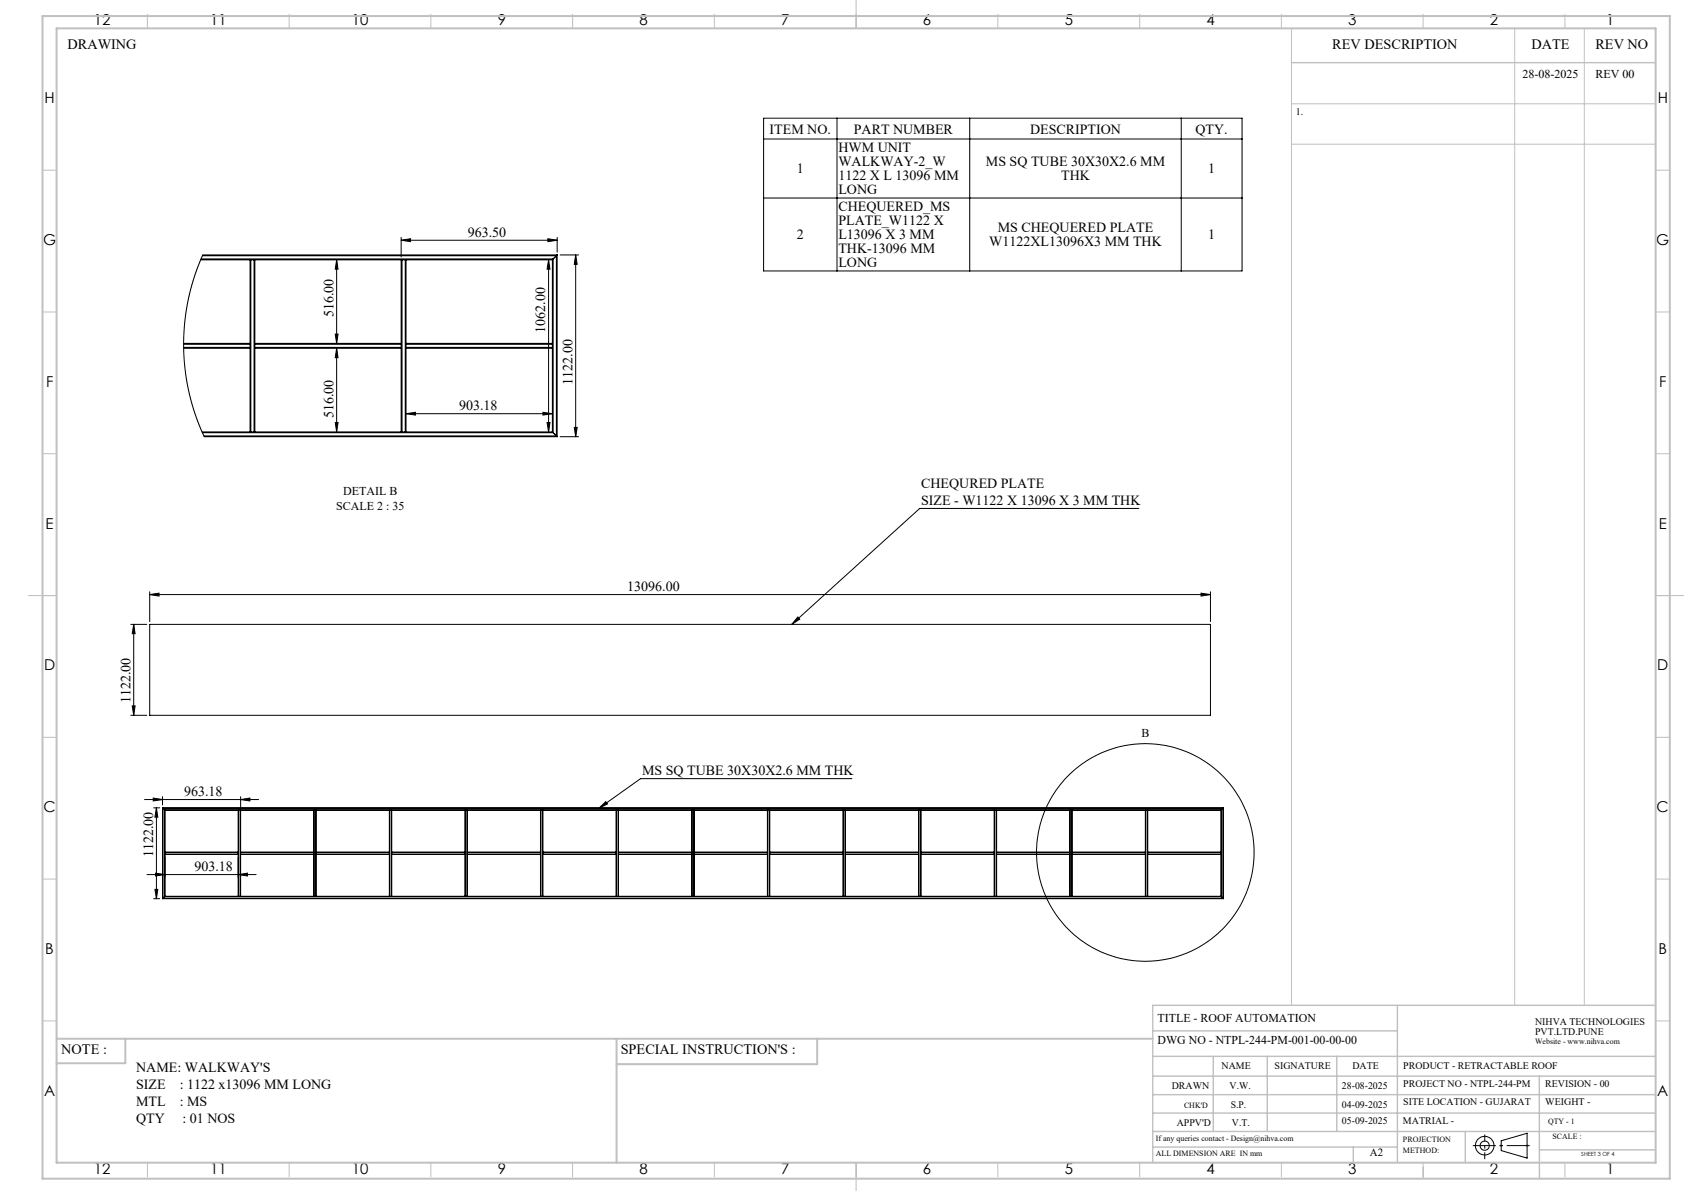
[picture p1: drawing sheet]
<svg xmlns="http://www.w3.org/2000/svg" width="594mm" height="420mm" viewBox="0 0 594 420" stroke-linecap="round" stroke-linejoin="round" font-family="sans-serif">
<g fill="none" stroke="#000" stroke-width=".35">
<path d="M269.3 41.7h168.8v53.8h-168.8zM269.3 49h168.8M295.2 41.7v53.8M342.1 41.7v53.8M416.7 41.7v53.8M269.3 69.8h168.8M70.8 91.6h17.4M70.9 91.3h124.2M71.4 90.2h124.9M88.2 91.6h.3M88.2 91.6v29.5M88.5 91.6h1.1"/>
<path d="M88.5 91.6v60.7M89.6 91.6h.3M89.6 91.6v60.7M89.9 91.6v29.5M89.9 91.6h51.6M118.7 91.6l.5 3.3h-.9zM118.7 91.6v29.5M141.5 91.6h.3M141.5 84.7l3.3-.5v1zM141.5 83.7v6.9M141.5 91.6v29.5M141.5 84.7h55"/>
<path d="M141.8 91.6v60.7M141.8 91.6h1.1M142.9 91.6h.3M142.9 91.6v60.7M143.2 91.6v29.5M143.2 91.6h51.6M193.3 84.2l3.2 .5-3.2 .5zM193.5 91.6l.5 3.3h-1zM193.5 91.6v60.7M194.8 91.6v29.5M195.1 91.3l-.3 .3M195.1 91.3v61.3"/>
<path d="M196.3 90.2l-1.2 1.1M196.3 90.2v63.5M196.5 83.7v5.2M196.5 89.9h-125l-2.7 7-2.2 7.9-1.3 7.8-.5 7.2 .3 9.1 1.3 8.1 2.5 9.3 3.1 7.7h124.5M196.5 89.9l-.2 .3M196.5 89.9v64.1M197.6 89.9h6.5M203.1 89.9l.5 3.3h-1zM203.1 89.9v64.1M118.3 117.8h.9l-.5 3.3zM64.8 122.5h23.4M64.8 121.4h23.4"/>
<path d="M64.8 122.8h23.4M64.8 121.1h23.4M88.2 122.5v.3M88.2 121.1v.3M88.2 121.4v1.1M88.2 122.8v29.5M89.9 121.1v.3M89.9 122.5v.3M89.9 122.5h51.6M89.9 121.4h51.6M89.9 122.8h51.6M89.9 121.1h51.6"/>
<path d="M89.9 121.4v1.1M89.9 122.8v29.5M118.7 122.8l.5 3.3h-.9zM118.7 122.8v29.5M141.5 121.1v.3M141.5 122.5v.3M141.5 121.4v1.1M141.5 122.8v29.5M143.2 121.1v.3M143.2 122.5v.3M143.2 122.5h51.6M143.2 121.4h51.6"/>
<path d="M143.2 122.8h51.6M143.2 121.1h51.6M143.2 121.4v1.1M143.2 122.8v29.5M194.8 121.1v.3M194.8 122.5v.3M194.8 121.4v1.1M194.8 122.8v29.5M71.3 152.3h16.9M71.4 152.6h123.7M71.9 153.7h124.4M88.2 152.3h.3"/>
<path d="M88.5 152.3h1.1M89.6 152.3h.3M89.9 152.3h51.6M118.3 149h.9l-.5 3.3zM141.5 152.3h.3M141.8 152.3h1.1M142.9 152.3h.3M143.2 152.3h51.6M143.2 145.9l3.3-.5v1zM143.2 145.9h51.6M191.5 145.4l3.3 .5-3.3 .5zM193 149h1l-.5 3.3z"/>
<path d="M194.8 152.3l.3 .3M195.1 152.6l1.2 1.1M196.3 153.7l.2 .3M197.6 154h6.5M202.6 150.7h1l-.5 3.3zM401.7 179.3h-77.3l-45.1 40.9M52.8 209.7l3.3-.5v1zM52.8 208.7v10.5M52.8 209.7h374.2M281.4 217.6l.7 .8-2.8 1.8zM423.7 209.2l3.3 .5-3.3 .5zM427 208.7v10.5"/>
<path d="M46.1 220.2h5.7M47.2 220.2l.5 3.3h-1.1zM47.2 220.2v32.1M52.8 220.2h374.2v32.1h-374.2zM46.1 252.3h5.7M46.6 248.9h1.1l-.5 3.4zM300.5 274.6h-74.5l-14.7 10.4M51 282h40.2M54 281.4l3.3 .6-3.3 .5zM54.2 284.9h2.1M55.2 284.9l.5 3.3h-1.1zM55.2 284.9v32"/>
<path d="M57.3 284.9l.2 .1M57.3 284.9h374.2M57.3 284.9v32M57.3 280.9v3M57.5 285h373.9M57.5 285l.6 .6M57.5 285v31.8M58.1 285.6l.1 .1M58.1 285.6h372.7M58.1 285.6v30.6M58.2 285.7v14.8M58.2 285.7h25.8"/>
<path d="M84 285.7h.1M84 285.7v14.8M84.1 285.7h.6M84.1 285.7v30.4M84.7 285.7h.2M84.7 285.7v30.4M84.9 285.7v14.8M84.9 285.7h25.8M84.9 282l3.3-.6v1.1zM84.9 280.9v3.8M110.7 285.7h.1M110.7 285.7v14.8"/>
<path d="M110.8 285.7h.6M110.8 285.7v30.4M111.4 285.7h.1M111.4 285.7v30.4M111.5 285.7v14.8M111.5 285.7h25.8M137.3 285.7h.2M137.3 285.7v14.8M137.5 285.7h.5M137.5 285.7v30.4M138 285.7h.2M138 285.7v30.4"/>
<path d="M138.2 285.7v14.8M138.2 285.7h25.8M164 285.7h.1M164 285.7v14.8M164.1 285.7h.6M164.1 285.7v30.4M164.7 285.7h.2M164.7 285.7v30.4M164.9 285.7v14.8M164.9 285.7h25.7M190.6 285.7h.2M190.6 285.7v14.8"/>
<path d="M190.8 285.7h.5M190.8 285.7v30.4M191.3 285.7h.2M191.3 285.7v30.4M191.5 285.7v14.8M191.5 285.7h25.8M211.3 285l2.4-2.3 .6 .8zM217.3 285.7h.2M217.3 285.7v14.8M217.5 285.7h.5M217.5 285.7v30.4M218 285.7h.2"/>
<path d="M218 285.7v30.4M218.2 285.7v14.8M218.2 285.7h25.8M244 285.7h.2M244 285.7v14.8M244.2 285.7h.5M244.2 285.7v30.4M244.7 285.7h.2M244.7 285.7v30.4M244.9 285.7v14.8M244.9 285.7h25.8M270.7 285.7h.1"/>
<path d="M270.7 285.7v14.8M270.8 285.7h.6M270.8 285.7v30.4M271.4 285.7h.1M271.4 285.7v30.4M271.5 285.7v14.8M271.5 285.7h25.9M297.4 285.7h.1M297.4 285.7v14.8M297.5 285.7h.6M297.5 285.7v30.4M298.1 285.7h.1"/>
<path d="M298.1 285.7v30.4M298.2 285.7v14.8M298.2 285.7h25.8M324 285.7h.2M324 285.7v14.8M324.2 285.7h.5M324.2 285.7v30.4M324.7 285.7h.2M324.7 285.7v30.4M324.9 285.7v14.8M324.9 285.7h25.8M350.7 285.7h.1"/>
<path d="M350.7 285.7v14.8M350.8 285.7h.6M350.8 285.7v30.4M351.4 285.7h.1M351.4 285.7v30.4M351.5 285.7v14.8M351.5 285.7h25.8M377.3 285.7h.2M377.3 285.7v14.8M377.5 285.7h.5M377.5 285.7v30.4M378 285.7h.2"/>
<path d="M378 285.7v30.4M378.2 285.7v14.8M378.2 285.7h25.8M404 285.7h.1M404 285.7v14.8M404.1 285.7v30.4M404.1 285.7h.6M404.7 285.7h.1M404.7 285.7v30.4M404.8 285.7v14.8M404.8 285.7h25.9M430.7 285.7v14.8"/>
<path d="M430.8 285.6l-.1 .1M430.8 285.6v30.6M431.4 285l-.6 .6M431.4 285v31.8M431.5 284.9l-.1 .1M431.5 284.9v32M51.9 308.4h38.4M54.2 316.9h2.1M54.6 313.6h1.1l-.5 3.3zM54.9 307.9l3.3 .5-3.3 .5zM57.3 316.9h374.2M57.5 316.8l-.2 .1"/>
<path d="M57.5 316.8h373.9M58.1 316.2l-.6 .6M58.1 316.2h372.7M58.2 300.5v.1M58.2 301.2v.1M58.2 316.1l-.1 .1M58.2 301.2h25.8M58.2 300.6v.6M58.2 301.3v14.8M58.2 300.6h25.8M58.2 300.5h25.8M58.2 301.3h25.8"/>
<path d="M58.2 316.1h25.8M84 300.5v.1M84 301.2v.1M84 316.1h.1M84 308.4l3.3-.5v1zM84 300.6v.6M84 301.3v14.8M84.1 316.1h.6M84.7 316.1h.2M84.9 301.2v.1M84.9 300.5v.1M84.9 301.2h25.8"/>
<path d="M84.9 300.6h25.8M84.9 300.5h25.8M84.9 301.3h25.8M84.9 300.6v.6M84.9 301.3v14.8M84.9 316.1h25.8M110.7 301.2v.1M110.7 300.5v.1M110.7 316.1h.1M110.7 300.6v.6M110.7 301.3v14.8M110.8 316.1h.6"/>
<path d="M111.4 316.1h.1M111.5 301.2v.1M111.5 300.5v.1M111.5 301.2h25.8M111.5 300.6h25.8M111.5 300.5h25.8M111.5 301.3h25.8M111.5 300.6v.6M111.5 301.3v14.8M111.5 316.1h25.8M137.3 301.2v.1M137.3 300.5v.1"/>
<path d="M137.3 316.1h.2M137.3 300.6v.6M137.3 301.3v14.8M137.5 316.1h.5M138 316.1h.2M138.2 300.5v.1M138.2 301.2v.1M138.2 301.2h25.8M138.2 300.6h25.8M138.2 300.5h25.8M138.2 301.3h25.8M138.2 300.6v.6"/>
<path d="M138.2 301.3v14.8M138.2 316.1h25.8M164 300.5v.1M164 301.2v.1M164 316.1h.1M164 300.6v.6M164 301.3v14.8M164.1 316.1h.6M164.7 316.1h.2M164.9 301.2v.1M164.9 300.5v.1M164.9 301.2h25.7"/>
<path d="M164.9 300.6h25.7M164.9 300.5h25.7M164.9 301.3h25.7M164.9 300.6v.6M164.9 301.3v14.8M164.9 316.1h25.7M190.6 301.2v.1M190.6 300.5v.1M190.6 316.1h.2M190.6 300.6v.6M190.6 301.3v14.8M190.8 316.1h.5"/>
<path d="M191.3 316.1h.2M191.5 301.2v.1M191.5 300.5v.1M191.5 301.2h25.8M191.5 300.6h25.8M191.5 300.5h25.8M191.5 301.3h25.8M191.5 300.6v.6M191.5 301.3v14.8M191.5 316.1h25.8M217.3 301.2v.1M217.3 300.5v.1"/>
<path d="M217.3 316.1h.2M217.3 300.6v.6M217.3 301.3v14.8M217.5 316.1h.5M218 316.1h.2M218.2 301.2v.1M218.2 300.5v.1M218.2 301.2h25.8M218.2 300.6h25.8M218.2 300.5h25.8M218.2 301.3h25.8M218.2 300.6v.6"/>
<path d="M218.2 301.3v14.8M218.2 316.1h25.8M244 301.2v.1M244 300.5v.1M244 316.1h.2M244 300.6v.6M244 301.3v14.8M244.2 316.1h.5M244.7 316.1h.2M244.9 300.5v.1M244.9 301.2v.1M244.9 301.2h25.8"/>
<path d="M244.9 300.6h25.8M244.9 300.5h25.8M244.9 301.3h25.8M244.9 300.6v.6M244.9 301.3v14.8M244.9 316.1h25.8M270.7 300.5v.1M270.7 301.2v.1M270.7 316.1h.1M270.7 300.6v.6M270.7 301.3v14.8M270.8 316.1h.6"/>
<path d="M271.4 316.1h.1M271.5 300.5v.1M271.5 301.2v.1M271.5 301.2h25.9M271.5 300.6h25.9M271.5 300.5h25.9M271.5 301.3h25.9M271.5 300.6v.6M271.5 301.3v14.8M271.5 316.1h25.9M297.4 300.5v.1M297.4 301.2v.1"/>
<path d="M297.4 316.1h.1M297.4 300.6v.6M297.4 301.3v14.8M297.5 316.1h.6M298.1 316.1h.1M298.2 301.2v.1M298.2 300.5v.1M298.2 301.2h25.8M298.2 300.6h25.8M298.2 300.5h25.8M298.2 301.3h25.8M298.2 300.6v.6"/>
<path d="M298.2 301.3v14.8M298.2 316.1h25.8M324 301.2v.1M324 300.5v.1M324 316.1h.2M324 300.6v.6M324 301.3v14.8M324.2 316.1h.5M324.7 316.1h.2M324.9 301.2v.1M324.9 300.5v.1M324.9 301.2h25.8"/>
<path d="M324.9 300.6h25.8M324.9 300.5h25.8M324.9 301.3h25.8M324.9 300.6v.6M324.9 301.3v14.8M324.9 316.1h25.8M350.7 301.2v.1M350.7 300.5v.1M350.7 316.1h.1M350.7 300.6v.6M350.7 301.3v14.8M350.8 316.1h.6"/>
<path d="M351.4 316.1h.1M351.5 301.2v.1M351.5 300.5v.1M351.5 301.2h25.8M351.5 300.6h25.8M351.5 300.5h25.8M351.5 301.3h25.8M351.5 300.6v.6M351.5 301.3v14.8M351.5 316.1h25.8M377.3 301.2v.1M377.3 300.5v.1"/>
<path d="M377.3 316.1h.2M377.3 300.6v.6M377.3 301.3v14.8M377.5 316.1h.5M378 316.1h.2M378.2 300.5v.1M378.2 301.2v.1M378.2 301.2h25.8M378.2 300.6h25.8M378.2 300.5h25.8M378.2 301.3h25.8M378.2 300.6v.6"/>
<path d="M378.2 301.3v14.8M378.2 316.1h25.8M404 300.5v.1M404 301.2v.1M404 316.1h.1M404 300.6v.6M404 301.3v14.8M404.1 316.1h.6M404.7 316.1h.1M404.8 300.5v.1M404.8 301.2v.1M404.8 301.2h25.9"/>
<path d="M404.8 300.6h25.9M404.8 300.5h25.9M404.8 301.3h25.9M404.8 300.6v.6M404.8 301.3v14.8M404.8 316.1h25.9M430.7 300.5v.1M430.7 301.2v.1M430.7 316.1l.1 .1M430.7 300.6v.6M430.7 301.3v14.8M430.8 316.2l.6 .6"/>
<path d="M431.4 316.8l.1 .1M529.5 402.3l9.2-2.7v8.8l-9.2-2.7z"/>
<circle cx="404" cy="300.6" r="38.4"/>
<circle cx="523.7" cy="404" r="1.62"/>
<circle cx="523.7" cy="404" r="3.3"/>
</g>
<g fill="none" stroke="#c0c0c0" stroke-width=".35">
<path d="M52 5v5M102 5v5M152 5v5M202 5v5M252 5v5M302 0v10M352 5v5M402 5v5M452 5v5M455.5 10v344.5M502 5v5M534.3 10v344.5"/>
<path d="M552 5v5M558.8 10v344.5M455.5 36.6h128.5M455.5 50.9h128.5M15 60h5M584 60h5M15 110h5M584 110h5M15 160h5M584 160h5M10 210h10M584 210h10"/>
<path d="M15 260h5M584 260h5M15 310h5M584 310h5M15 360h5M584 360h5M52 410v5M102 410v5M152 410v5M202 410v5M252 410v5M302 410v10"/>
<path d="M352 410v5M402 410v5M452 410v5M502 410v5M502 411.6v4.1M529 404h1M529.2 403.7l.7 .7M529.5 403.5v1M529.9 403.7l-.7 .7M538.1 404h1.1M538.3 403.7l.7 .7M538.7 403.5v1"/>
<path d="M539 403.7l-.7 .7M552 410v5"/>
</g>
<path d="M519.5 404h20.1" fill="none" stroke="#000" stroke-width=".35" stroke-dasharray="15.2 1.3 1.3 1.3" stroke-dashoffset="7.1" stroke-linecap="butt"/>
<path d="M523.7 408.8v-8.7" fill="none" stroke="#000" stroke-width=".35" stroke-dasharray="15.2 1.3 1.3 1.3" stroke-dashoffset="12.8" stroke-linecap="butt"/>
<g fill="none" stroke="#c0c0c0" stroke-width=".5">
<path d="M455.5 22.1h128.5M492.9 354.5v55.5M584 354.5h-177.4v55.5M406.6 372.5h177.4M406.6 379.5h177.4M406.6 363.5h86.3M428 372.5v26.5M447 372.5v26.5M471.5 372.5v26.5M543 379.5v36.2M406.6 392.5h177.4M406.6 386h177.4"/>
<path d="M406.6 399h177.4M516.9 399v11M406.6 404.5h86.3M477.3 404.5v5.5M543 405.5h41"/>
</g>
<path d="M15 5.7h574v410h-574zM20 10h564v400h-564zM20 366.3h386.6M44.2 366.3v8.6h-24.2M217.5 366.3v43.7M288.3 366.3v9h-70.8" fill="none" stroke="#c0c0c0" stroke-width=".7"/>
<g fill="#000">
<path d="M141.5 84.7l3.3-.5v1zM193.3 84.2l3.2 .5-3.2 .5z"/>
<path d="M118.7 122.8l.5 3.3h-.9zM118.3 149h.9l-.5 3.3z"/>
<path d="M193 149h1l-.5 3.3zM193.5 91.6l.5 3.3h-1zM202.6 150.7h1l-.5 3.3zM203.1 89.9l.5 3.3h-1zM118.3 117.8h.9l-.5 3.3zM118.7 91.6l.5 3.3h-.9z"/>
<path d="M423.7 209.2l3.3 .5-3.3 .5zM52.8 209.7l3.3-.5v1zM191.5 145.4l3.3 .5-3.3 .5zM143.2 145.9l3.3-.5v1z"/>
<path d="M55.2 284.9l.5 3.3h-1.1zM54.6 313.6h1.1l-.5 3.3zM47.2 220.2l.5 3.3h-1.1zM46.6 248.9h1.1l-.5 3.4z"/>
<path d="M84.9 282l3.3-.6v1.1zM54 281.4l3.3 .6-3.3 .5z"/>
<path d="M211.3 285l2.4-2.3 .6 .8zM281.4 217.6l.7 .8-2.8 1.8z"/>
<path d="M54.9 307.9l3.3 .5-3.3 .5zM84 308.4l3.3-.5v1z"/>
</g>
<g font-size="5.3">
<text x="33.1" y="8.9">12</text>
<text x="74.1" y="8.9">11</text>
<text x="124.1" y="8.9">10</text>
<text x="175.6" y="8.9">9</text>
<text x="225.6" y="8.9">8</text>
<text x="275.6" y="8.9">7</text>
<text x="325.6" y="8.9">6</text>
<text x="375.6" y="8.9">5</text>
<text x="425.6" y="8.9">4</text>
<text x="475.6" y="8.9">3</text>
<text x="525.6" y="8.9">2</text>
<text x="566.6" y="8.9">1</text>
<text x="15.7" y="36.4">H</text>
<text x="584.7" y="36.4">H</text>
<text x="15.2" y="86.4">G</text>
<text x="584.2" y="86.4">G</text>
<text x="16.2" y="136.4">F</text>
<text x="585.2" y="136.4">F</text>
<text x="16.1" y="186.4">E</text>
<text x="585.1" y="186.4">E</text>
<text x="15.5" y="236.4">D</text>
<text x="584.5" y="236.4">D</text>
<text x="15.4" y="286.4">C</text>
<text x="584.4" y="286.4">C</text>
<text x="16" y="336.4">B</text>
<text x="585" y="336.4">B</text>
<text x="15.5" y="386.4">A</text>
<text x="584.5" y="386.4">A</text>
<text x="33.1" y="413.9">12</text>
<text x="74.1" y="413.9">11</text>
<text x="124.1" y="413.9">10</text>
<text x="175.6" y="413.9">9</text>
<text x="225.6" y="413.9">8</text>
<text x="275.6" y="413.9">7</text>
<text x="325.6" y="413.9">6</text>
<text x="375.6" y="413.9">5</text>
<text x="425.6" y="413.9">4</text>
<text x="475.6" y="413.9">3</text>
<text x="525.6" y="413.9">2</text>
<text x="566.6" y="413.9">1</text>
</g>
<g font-size="5">
<text x="23.8" y="17.2">DRAWING</text>
<text x="470" y="17.4">REV DESCRIPTION</text>
<text x="540.2" y="17.4">DATE</text>
<text x="562.8" y="17.4">REV NO</text>
<text x="21.6" y="371.8">NOTE :</text>
<text x="218.9" y="371.8">SPECIAL INSTRUCTION'S :</text>
</g>
<g font-size="4.9">
<text x="271.5" y="47.1">ITEM NO.</text>
<text x="301.2" y="47.1">PART NUMBER</text>
<text x="363.3" y="47.1">DESCRIPTION</text>
<text x="421.7" y="47.1">QTY.</text>
<text x="295.7" y="53.8">HWM UNIT</text>
<text x="295.7" y="58.7">WALKWAY-2_W</text>
<text x="347.8" y="58.7">MS SQ TUBE 30X30X2.6 MM</text>
<text x="281.1" y="61.2">1</text>
<text x="295.7" y="63.6">1122 X L 13096 MM</text>
<text x="374.3" y="63.6">THK</text>
<text x="426.2" y="61.2">1</text>
<text x="295.7" y="68.6">LONG</text>
<text x="295.7" y="74.6">CHEQUERED_MS</text>
<text x="165" y="83.5">963.50</text>
<text x="295.7" y="79.5">PLATE_W1122 X</text>
<text x="351.9" y="82">MS CHEQUERED PLATE</text>
<text x="281.1" y="84.4">2</text>
<text x="295.7" y="84.4">L13096 X 3 MM</text>
<text x="295.7" y="89.4">THK-13096 MM</text>
<text x="348.9" y="86.9">W1122XL13096X3 MM THK</text>
<text x="426.2" y="84.4">1</text>
<text x="295.7" y="94.3">LONG</text>
<text x="117.6" y="111.9" transform="rotate(-90 117.6 111.9)">516.00</text>
<text x="192.3" y="117.4" transform="rotate(-90 192.3 117.4)">1062.00</text>
<text x="201.9" y="135.7" transform="rotate(-90 201.9 135.7)">1122.00</text>
<text x="117.6" y="147.4" transform="rotate(-90 117.6 147.4)">516.00</text>
<text x="161.9" y="144.7">903.18</text>
<text x="324.9" y="172.1">CHEQURED PLATE</text>
<text x="324.9" y="178">SIZE - W1122 X 13096 X 3 MM THK</text>
<text x="221.3" y="208.5">13096.00</text>
<text x="46" y="248" transform="rotate(-90 46 248)">1122.00</text>
<text x="226.5" y="273.4">MS SQ TUBE 30X30X2.6 MM THK</text>
<text x="64.9" y="280.8">963.18</text>
<text x="54" y="302.3" transform="rotate(-90 54 302.3)">1122.00</text>
<text x="68.6" y="307.2">903.18</text>
<text x="48" y="378.1">NAME: WALKWAY'S</text>
<text x="48" y="384">SIZE</text>
<text x="48" y="389.9">MTL</text>
<text x="63.4" y="389.9">: MS</text>
<text x="63.4" y="384">: 1122 x13096 MM LONG</text>
<text x="48" y="395.9">QTY</text>
<text x="64.4" y="395.9">: 01 NOS</text>
</g>
<g font-size="4.2">
<text x="537.1" y="27.6">28-08-2025</text>
<text x="562.8" y="27.6">REV 00</text>
<text x="118.6" y="179.7">SCALE 2 : 35</text>
<text x="121.1" y="174.4">DETAIL B</text>
<text x="402.6" y="259.9">B</text>
<text x="408.3" y="360.3">TITLE - ROOF AUTOMATION</text>
<text x="408.3" y="368.2">DWG NO - NTPL-244-PM-001-00-00-00</text>
</g>
<text font-size="3.9" x="483.2" y="407.7">A2</text>
<g font-size="3.5">
<text x="457" y="40.6">1.</text>
<text x="541.5" y="361.3">NIHVA TECHNOLOGIES</text>
<text x="541.5" y="364.9">PVT.LTD.PUNE</text>
<text x="430.9" y="377">NAME</text>
<text x="449.6" y="377">SIGNATURE</text>
<text x="477" y="377">DATE</text>
<text x="495" y="377">PRODUCT - RETRACTABLE ROOF</text>
<text x="495" y="383.3">PROJECT NO - NTPL-244-PM</text>
<text x="545.1" y="383.3">REVISION - 00</text>
<text x="413.3" y="384.1">DRAWN</text>
<text x="433.7" y="384.1">V.W.</text>
<text x="473.4" y="384.1">28-08-2025</text>
<text x="495" y="389.8">SITE LOCATION - GUJARAT</text>
<text x="545.1" y="389.8">WEIGHT -</text>
<text x="434.1" y="390.6">S.P.</text>
<text x="473.4" y="390.6">04-09-2025</text>
<text x="415.1" y="396.9">APPV'D</text>
<text x="434.6" y="396.9">V.T.</text>
<text x="473.4" y="396.5">05-09-2025</text>
<text x="494.8" y="396.5">MATRIAL -</text>
</g>
<g font-size="2.8">
<text x="541.5" y="368.3">Website - www.nihva.com</text>
<text x="417.6" y="390.6">CHK'D</text>
<text x="546.1" y="396.5">QTY - 1</text>
<text x="547.6" y="401.7">SCALE :</text>
<text x="407.7" y="402.2">If any queries contact - Design@nihva.com</text>
<text x="407.7" y="407.7">ALL DIMENSION ARE IN mm</text>
<text x="494.8" y="402.7">PROJECTION</text>
<text x="494.8" y="406.5">METHOD:</text>
</g>
<text font-size="2" x="557.8" y="407.8">SHEET 3 OF 4</text>
</svg>
